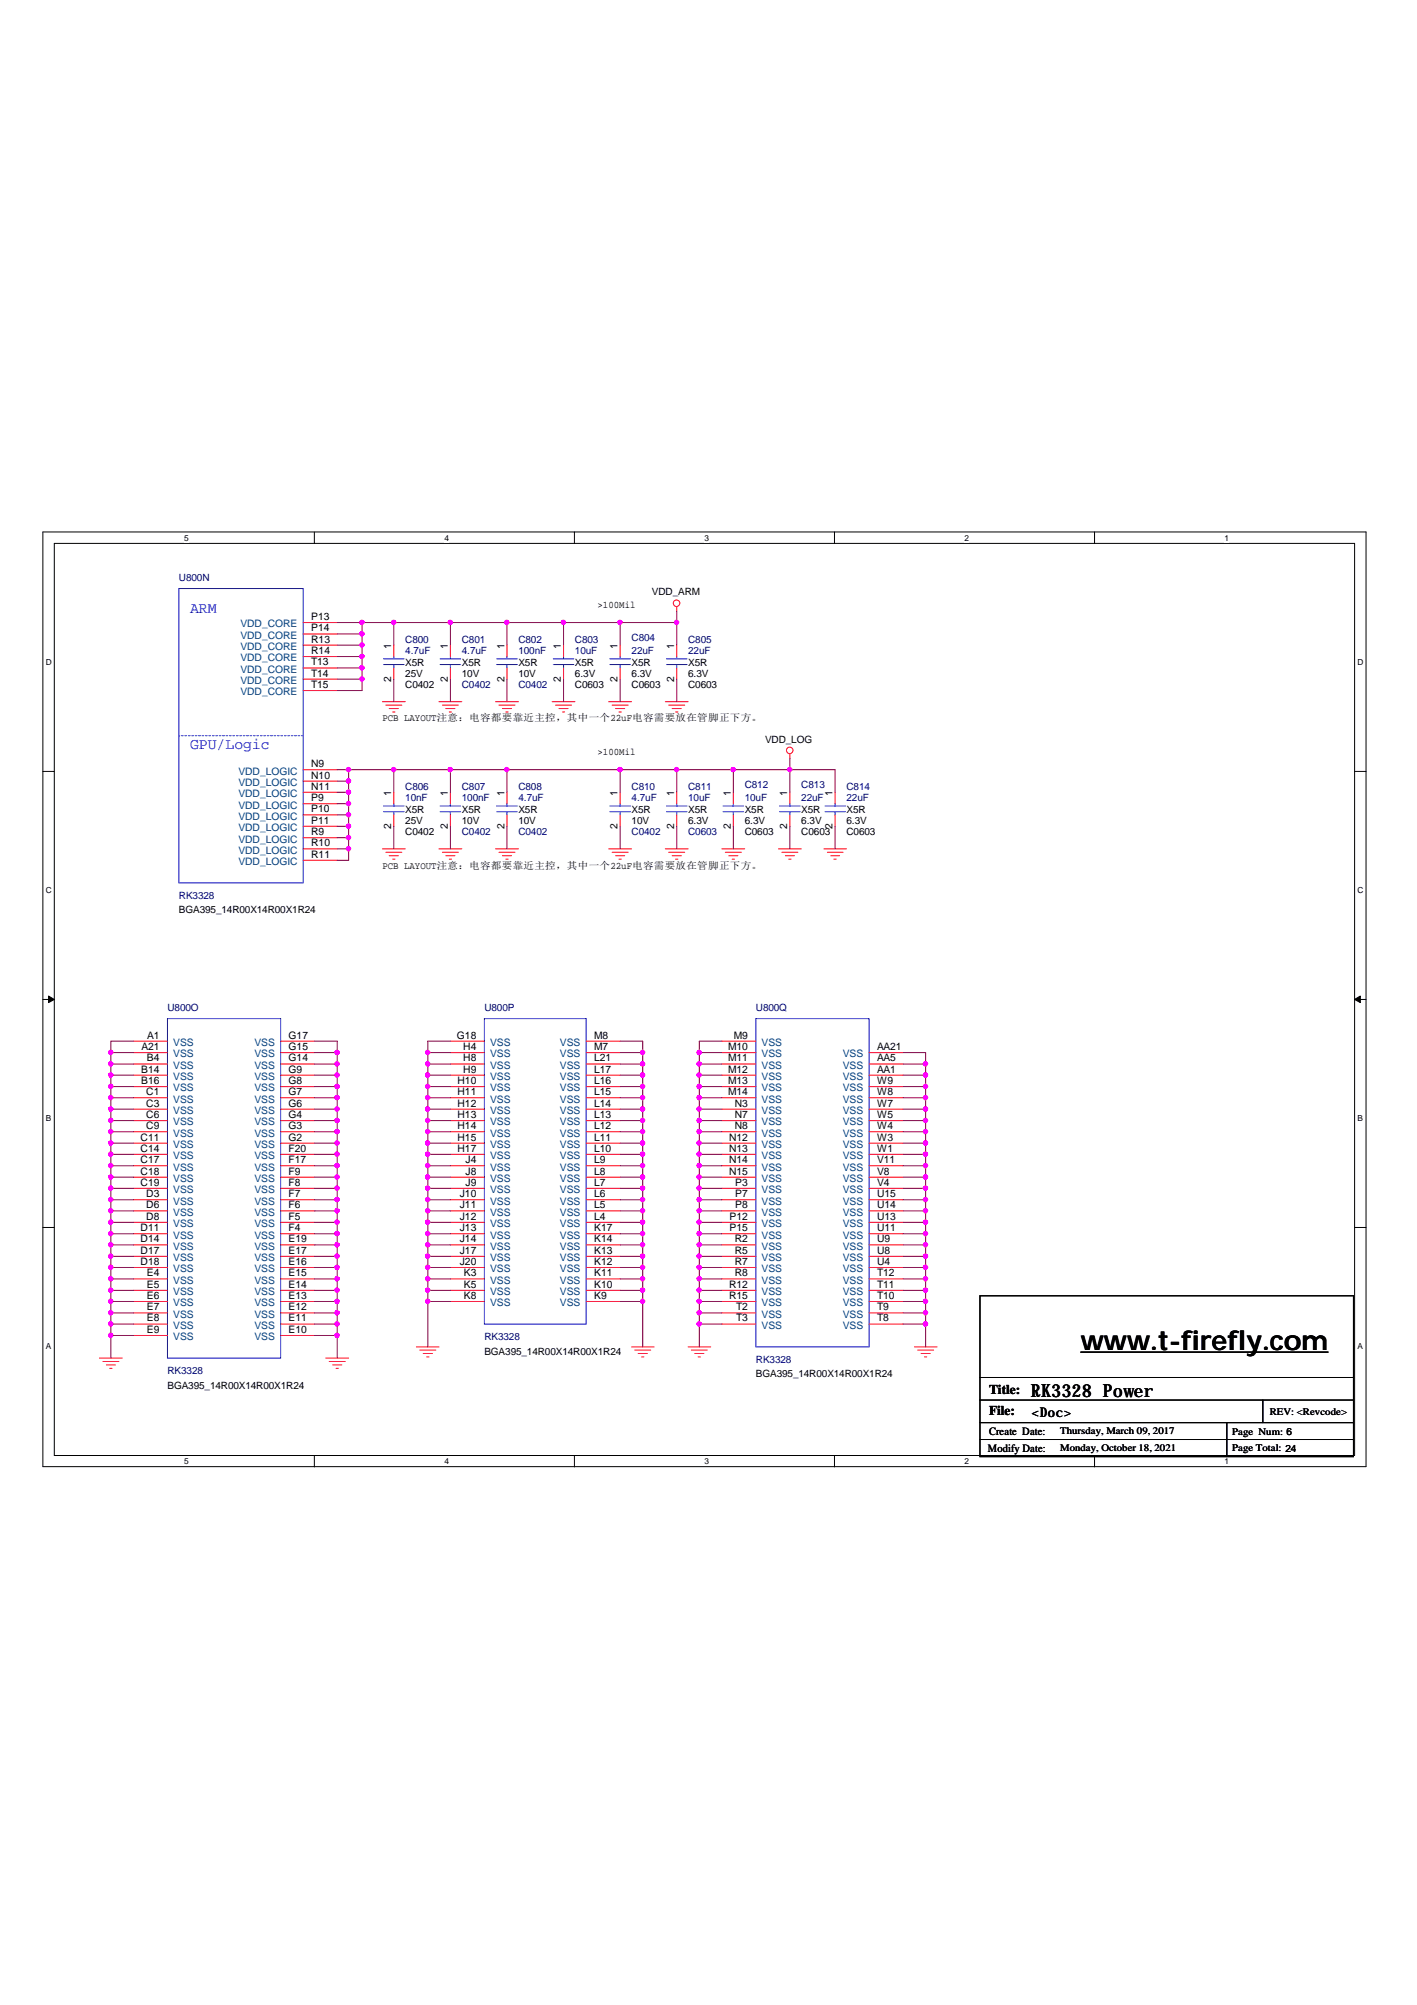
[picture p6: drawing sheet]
<svg xmlns="http://www.w3.org/2000/svg" width="210mm" height="297mm" viewBox="0 0 210 297" stroke-linecap="round" stroke-linejoin="round" font-family="sans-serif">
<path d="M6.3 78.8h196.1v138.5h-196.1zM8 80.5h192.7v135.1h-192.7z" fill="none" stroke="#000" stroke-width=".15"/>
<g fill="#fff">
<path d="M27.3 78.9h.6v1.4h-.6z"/>
<path d="M27.3 215.8h.6v1.4h-.6z"/>
</g>
<path d="M46.6 78.8v1.7M46.6 215.6v1.7" fill="none" stroke="#000" stroke-width=".15"/>
<g fill="#fff">
<path d="M65.8 78.9h.7v1.4h-.7z"/>
<path d="M65.8 215.8h.7v1.4h-.7z"/>
</g>
<path d="M85.1 78.8v1.7M85.1 215.6v1.7" fill="none" stroke="#000" stroke-width=".15"/>
<g fill="#fff">
<path d="M104.4 78.9h.6v1.4h-.6z"/>
<path d="M104.4 215.8h.6v1.4h-.6z"/>
</g>
<path d="M123.6 78.8v1.7M123.6 215.6v1.7" fill="none" stroke="#000" stroke-width=".15"/>
<g fill="#fff">
<path d="M142.9 78.9h.6v1.4h-.6z"/>
<path d="M142.9 215.8h.6v1.4h-.6z"/>
</g>
<path d="M162.1 78.8v1.7M162.1 215.6v1.7" fill="none" stroke="#000" stroke-width=".15"/>
<g fill="#fff">
<path d="M181.4 78.9h.6v1.4h-.6z"/>
<path d="M181.4 215.8h.6v1.4h-.6z"/>
<path d="M6.8 97.4h.8v1.3h-.8z"/>
<path d="M201.1 97.4h.8v1.3h-.8z"/>
<path d="M6.8 131.1h.8v1.4h-.8z"/>
<path d="M201.1 131.1h.8v1.4h-.8z"/>
</g>
<path d="M6.3 114.3h1.7M200.7 114.3h1.7" fill="none" stroke="#000" stroke-width=".15"/>
<g fill="#fff">
<path d="M6.8 164.9h.7v1.4h-.7z"/>
<path d="M201.1 164.9h.7v1.4h-.7z"/>
</g>
<path d="M6.3 148.1h1.7M200.7 148.1h1.7" fill="none" stroke="#000" stroke-width=".15"/>
<g fill="#000" stroke="#000" stroke-width=".15">
<path d="M7.2 147.6l.8 .5-.8 .4z" fill-rule="evenodd"/>
<path d="M200.7 148.1l.8-.5v.9z" fill-rule="evenodd"/>
</g>
<g fill="#fff">
<path d="M6.8 198.7h.7v1.4h-.7z"/>
<path d="M201.1 198.7h.7v1.4h-.7z"/>
</g>
<path d="M6.3 181.8h1.7M145.2 192h55.3v23.8h-55.3zM200.7 181.8h1.7M145.2 204.1h55.3M145.2 207.4h55.3M145.2 210.8h55.3M145.2 213.3h55.3M181.7 210.8v5M187.1 207.4v3.4" fill="none" stroke="#000" stroke-width=".15"/>
<g fill="none" stroke="#f00" stroke-width=".15">
<path d="M44.9 92.2h5.1M44.9 93.9h5.1M44.9 95.6h5.1M44.9 97.3h5.1M44.9 99h5.1M58.3 95.6v1.7M58.3 99v1.6M66.7 95.6v1.7M66.7 99v1.6M75.1 95.6v1.7M75.1 99v1.6M83.5 95.6v1.7"/>
<path d="M83.5 99v1.6M91.9 95.6v1.7M91.9 99v1.6M100.2 89.9v.7M100.2 95.6v1.7M100.2 99v1.6M44.9 114h5.1M44.9 115.7h5.1M44.9 117.4h5.1M44.9 119.1h5.1M44.9 100.6h5.1M44.9 102.3h5.1"/>
<path d="M56.6 104h3.4M57.1 104.5h2.4M57.7 105h1.3M58.2 105.5h.3M58.3 117.4v1.7M65 104h3.4M65.5 104.5h2.4M66 105h1.4M66.5 105.5h.4M66.7 117.4v1.7M73.4 104h3.4M73.9 104.5h2.4"/>
<path d="M74.4 105h1.4M74.9 105.5h.4M75.1 117.4v1.7M81.8 104h3.4M82.3 104.5h2.4M82.8 105h1.4M83.3 105.5h.4M90.2 104h3.4M90.7 104.5h2.3M91.2 105h1.3M91.7 105.5h.3M91.9 117.4v1.7"/>
<path d="M98.6 104h3.3M99.1 104.5h2.3M99.6 105h1.3M100.1 105.5h.3M100.2 117.4v1.7M108.6 117.4v1.7M117 111.7v.6M117 117.4v1.7M123.7 117.4v1.7M44.9 125.8h5.1M44.9 120.7h5.1M44.9 122.4h5.1"/>
<path d="M44.9 124.1h5.1M44.9 127.5h5.1M56.6 125.8h3.4M57.1 126.3h2.4M57.7 126.8h1.3M58.2 127.3h.3M58.3 120.7v1.7M65 125.8h3.4M65.5 126.3h2.4M66 126.8h1.4M66.5 127.3h.4M66.7 120.7v1.7"/>
<path d="M73.4 125.8h3.4M73.9 126.3h2.4M74.4 126.8h1.4M74.9 127.3h.4M75.1 120.7v1.7M90.2 125.8h3.4M90.7 126.3h2.3M91.2 126.8h1.3M91.7 127.3h.3M91.9 120.7v1.7M98.6 125.8h3.3M99.1 126.3h2.3"/>
<path d="M99.6 126.8h1.3M100.1 127.3h.3M100.2 120.7v1.7M106.9 125.8h3.4M107.4 126.3h2.4M107.9 126.8h1.4M108.5 127.3h.3M108.6 120.7v1.7M115.3 125.8h3.4M115.8 126.3h2.4M116.3 126.8h1.4M116.8 127.3h.4"/>
<path d="M117 120.7v1.7M122 125.8h3.4M122.6 126.3h2.3M123.1 126.8h1.3M123.5 127.3h.4M123.7 120.7v1.7M19.8 154.2h5M19.8 155.9h5M19.8 157.6h5M19.8 159.3h5M41.6 154.2h5M41.6 155.9h5"/>
<path d="M41.6 157.6h5M41.6 159.3h5M66.7 154.2h5.1M66.7 155.9h5.1M66.7 157.6h5.1M66.7 159.3h5.1M86.8 154.2h5.1M86.8 155.9h5.1M86.8 157.6h5.1M86.8 159.3h5.1M106.9 154.2h5.1M106.9 155.9h5.1"/>
<path d="M106.9 157.6h5.1M106.9 159.3h5.1M128.7 155.9h5.1M128.7 157.6h5.1M128.7 159.3h5.1M19.8 161h5M19.8 162.6h5M19.8 164.3h5M19.8 166h5M19.8 167.7h5M19.8 169.4h5M19.8 171h5"/>
<path d="M19.8 172.7h5M19.8 174.4h5M19.8 176.1h5M19.8 177.7h5M19.8 179.4h5M41.6 161h5M41.6 162.6h5M41.6 164.3h5M41.6 166h5M41.6 167.7h5M41.6 169.4h5M41.6 171h5"/>
<path d="M41.6 172.7h5M41.6 174.4h5M41.6 176.1h5M41.6 177.7h5M41.6 179.4h5M66.7 161h5.1M66.7 162.6h5.1M66.7 164.3h5.1M66.7 166h5.1M66.7 167.7h5.1M66.7 169.4h5.1M66.7 171h5.1"/>
<path d="M66.7 172.7h5.1M66.7 174.4h5.1M66.7 176.1h5.1M66.7 177.7h5.1M66.7 179.4h5.1M86.8 161h5.1M86.8 162.6h5.1M86.8 164.3h5.1M86.8 166h5.1M86.8 167.7h5.1M86.8 169.4h5.1M86.8 171h5.1"/>
<path d="M86.8 172.7h5.1M86.8 174.4h5.1M86.8 176.1h5.1M86.8 177.7h5.1M86.8 179.4h5.1M106.9 161h5.1M106.9 162.6h5.1M106.9 164.3h5.1M106.9 166h5.1M106.9 167.7h5.1M106.9 169.4h5.1M106.9 171h5.1"/>
<path d="M106.9 172.7h5.1M106.9 174.4h5.1M106.9 176.1h5.1M106.9 177.7h5.1M106.9 179.4h5.1M128.7 161h5.1M128.7 162.6h5.1M128.7 164.3h5.1M128.7 166h5.1M128.7 167.7h5.1M128.7 169.4h5.1M128.7 171h5.1"/>
<path d="M128.7 172.7h5.1M128.7 174.4h5.1M128.7 176.1h5.1M128.7 177.7h5.1M128.7 179.4h5.1M19.8 181.1h5M19.8 182.8h5M19.8 184.4h5M19.8 186.1h5M19.8 187.8h5M19.8 189.5h5M19.8 191.2h5"/>
<path d="M19.8 192.8h5M19.8 194.5h5M19.8 196.2h5M19.8 197.9h5M41.6 181.1h5M41.6 182.8h5M41.6 184.4h5M41.6 186.1h5M41.6 187.8h5M41.6 189.5h5M41.6 191.2h5M41.6 192.8h5"/>
<path d="M41.6 194.5h5M41.6 196.2h5M41.6 197.9h5M61.7 199.5h3.3M66.7 181.1h5.1M66.7 182.8h5.1M66.7 184.4h5.1M66.7 186.1h5.1M66.7 187.8h5.1M66.7 189.5h5.1M66.7 191.2h5.1M66.7 192.8h5.1"/>
<path d="M86.8 181.1h5.1M86.8 182.8h5.1M86.8 184.4h5.1M86.8 186.1h5.1M86.8 187.8h5.1M86.8 189.5h5.1M86.8 191.2h5.1M86.8 192.8h5.1M93.6 199.5h3.3M101.9 199.5h3.4M106.9 181.1h5.1M106.9 182.8h5.1"/>
<path d="M106.9 184.4h5.1M106.9 186.1h5.1M106.9 187.8h5.1M106.9 189.5h5.1M106.9 191.2h5.1M106.9 192.8h5.1M106.9 194.5h5.1M106.9 196.2h5.1M128.7 181.1h5.1M128.7 182.8h5.1M128.7 184.4h5.1M128.7 186.1h5.1"/>
<path d="M128.7 187.8h5.1M128.7 189.5h5.1M128.7 191.2h5.1M128.7 192.8h5.1M128.7 194.5h5.1M128.7 196.2h5.1M135.5 199.5h3.3M14.7 201.2h3.4M15.2 201.7h2.4M15.7 202.2h1.4M16.3 202.7h.3M48.3 201.2h3.3"/>
<path d="M48.8 201.7h2.3M49.3 202.2h1.3M49.8 202.7h.3M62.2 200h2.4M62.7 200.5h1.4M63.2 201h.3M94 200h2.4M94.5 200.5h1.4M95 201h.4M102.4 200h2.4M102.9 200.5h1.4M103.4 201h.4"/>
<path d="M135.9 200h2.4M136.4 200.5h1.4M136.9 201h.4"/>
<circle cx="100.2" cy="89.4" r=".49"/>
<circle cx="117" cy="111.2" r=".49"/>
</g>
<path d="M160.1 200.3h36.6" fill="none" stroke="#000" stroke-width=".18"/>
<g fill="none" stroke="#00f" stroke-width=".15">
<path d="M26.5 87.2h18.4v43.6h-18.4zM56.8 98.5h3.1M56.8 97.6h3.1M58.3 97.3v.3M58.3 98.5v.5M65.2 98.5h3M65.2 97.6h3M66.7 97.3v.3M66.7 98.5v.5M73.6 98.5h3M73.6 97.6h3M75.1 97.3v.3"/>
<path d="M75.1 98.5v.5M82 98.5h3M82 97.6h3M83.5 97.3v.3M83.5 98.5v.5M90.3 98.5h3.1M90.3 97.6h3.1M91.9 97.3v.3M91.9 98.5v.5M98.7 98.5h3.1M98.7 97.6h3.1M100.2 97.3v.3"/>
<path d="M100.2 98.5v.5M56.8 119.4h3.1M58.3 119.1v.3M65.2 119.4h3M66.7 119.1v.3M73.6 119.4h3M75.1 119.1v.3M90.3 119.4h3.1M91.9 119.1v.3M98.7 119.4h3.1M100.2 119.1v.3M107.1 119.4h3.1"/>
<path d="M108.6 119.1v.3M115.5 119.4h3M117 119.1v.3M122.2 119.4h3M123.7 119.1v.3M56.8 120.3h3.1M58.3 120.3v.4M65.2 120.3h3M66.7 120.3v.4M73.6 120.3h3M75.1 120.3v.4M90.3 120.3h3.1"/>
<path d="M91.9 120.3v.4M98.7 120.3h3.1M100.2 120.3v.4M107.1 120.3h3.1M108.6 120.3v.4M115.5 120.3h3M117 120.3v.4M122.2 120.3h3M123.7 120.3v.4M24.8 150.9h16.8v50.3h-16.8zM71.8 150.9h15v45.3h-15zM112 150.9h16.7v48.6h-16.7z"/>
</g>
<path d="M44.9 109h-18.4" fill="none" stroke="#00f" stroke-width=".15" stroke-dasharray=".3 .3"/>
<g fill="none" stroke="#800040" stroke-width=".15">
<path d="M50 92.2h50.2M50 99h3.6M50 93.9h3.6M50 95.6h3.6M50 97.3h3.6M53.6 92.2v10.1h-3.6M58.3 92.2v3.4M66.7 92.2v3.4M75.1 92.2v3.4M83.5 92.2v3.4M91.9 92.2v3.4M100.2 90.6v5"/>
<path d="M50 114h73.7v3.4M50 115.7h1.6M50 119.1h1.6M50 117.4h1.6M50 100.6h3.6M51.6 114v13.5h-1.6M58.3 100.6v3.4M58.3 114v3.4M66.7 100.6v3.4M66.7 114v3.4M75.1 100.6v3.4M75.1 114v3.4"/>
<path d="M83.5 100.6v3.4M91.9 100.6v3.4M91.9 114v3.4M100.2 100.6v3.4M100.2 114v3.4M108.6 114v3.4M117 112.3v5.1M50 122.4h1.6M50 120.7h1.6M50 124.1h1.6M50 125.8h1.6M58.3 122.4v3.4"/>
<path d="M66.7 122.4v3.4M75.1 122.4v3.4M91.9 122.4v3.4M100.2 122.4v3.4M108.6 122.4v3.4M117 122.4v3.4M123.7 122.4v3.4M16.4 159.3h3.4M16.4 157.6h3.4M16.4 155.9h3.4M19.8 154.2h-3.4v47M46.6 159.3h3.4"/>
<path d="M46.6 157.6h3.4M46.6 155.9h3.4M46.6 154.2h3.4v47M63.4 159.3h3.3M63.4 157.6h3.3M63.4 155.9h3.3M66.7 154.2h-3.3v45.3M91.9 159.3h3.3M91.9 157.6h3.3M91.9 155.9h3.3M91.9 154.2h3.3v45.3M103.6 159.3h3.3"/>
<path d="M103.6 157.6h3.3M103.6 155.9h3.3M106.9 154.2h-3.3v45.3M133.8 159.3h3.3M133.8 157.6h3.3M133.8 155.9h3.3v43.6M16.4 174.4h3.4M16.4 172.7h3.4M16.4 171h3.4M16.4 169.4h3.4M16.4 167.7h3.4M16.4 166h3.4"/>
<path d="M16.4 164.3h3.4M16.4 162.6h3.4M16.4 161h3.4M16.4 179.4h3.4M16.4 177.7h3.4M16.4 176.1h3.4M46.6 174.4h3.4M46.6 172.7h3.4M46.6 171h3.4M46.6 169.4h3.4M46.6 167.7h3.4M46.6 166h3.4"/>
<path d="M46.6 164.3h3.4M46.6 162.6h3.4M46.6 161h3.4M46.6 179.4h3.4M46.6 177.7h3.4M46.6 176.1h3.4M63.4 174.4h3.3M63.4 172.7h3.3M63.4 171h3.3M63.4 169.4h3.3M63.4 167.7h3.3M63.4 166h3.3"/>
<path d="M63.4 164.3h3.3M63.4 162.6h3.3M63.4 161h3.3M63.4 179.4h3.3M63.4 177.7h3.3M63.4 176.1h3.3M91.9 174.4h3.3M91.9 172.7h3.3M91.9 171h3.3M91.9 169.4h3.3M91.9 167.7h3.3M91.9 166h3.3"/>
<path d="M91.9 164.3h3.3M91.9 162.6h3.3M91.9 161h3.3M91.9 179.4h3.3M91.9 177.7h3.3M91.9 176.1h3.3M103.6 174.4h3.3M103.6 172.7h3.3M103.6 171h3.3M103.6 169.4h3.3M103.6 167.7h3.3M103.6 166h3.3"/>
<path d="M103.6 164.3h3.3M103.6 162.6h3.3M103.6 161h3.3M103.6 179.4h3.3M103.6 177.7h3.3M103.6 176.1h3.3M133.8 174.4h3.3M133.8 172.7h3.3M133.8 171h3.3M133.8 169.4h3.3M133.8 167.7h3.3M133.8 166h3.3"/>
<path d="M133.8 164.3h3.3M133.8 162.6h3.3M133.8 161h3.3M133.8 179.4h3.3M133.8 177.7h3.3M133.8 176.1h3.3M16.4 184.4h3.4M16.4 186.1h3.4M16.4 182.8h3.4M16.4 181.1h3.4M16.4 187.8h3.4M16.4 189.5h3.4"/>
<path d="M16.4 191.2h3.4M16.4 192.8h3.4M16.4 194.5h3.4M16.4 196.2h3.4M16.4 197.9h3.4M46.6 184.4h3.4M46.6 186.1h3.4M46.6 182.8h3.4M46.6 181.1h3.4M46.6 187.8h3.4M46.6 189.5h3.4M46.6 191.2h3.4"/>
<path d="M46.6 192.8h3.4M46.6 194.5h3.4M46.6 196.2h3.4M46.6 197.9h3.4M63.4 184.4h3.3M63.4 186.1h3.3M63.4 182.8h3.3M63.4 181.1h3.3M63.4 187.8h3.3M63.4 189.5h3.3M63.4 191.2h3.3M63.4 192.8h3.3"/>
<path d="M91.9 184.4h3.3M91.9 186.1h3.3M91.9 182.8h3.3M91.9 181.1h3.3M91.9 187.8h3.3M91.9 189.5h3.3M91.9 191.2h3.3M91.9 192.8h3.3M103.6 184.4h3.3M103.6 186.1h3.3M103.6 182.8h3.3M103.6 181.1h3.3"/>
<path d="M103.6 187.8h3.3M103.6 189.5h3.3M103.6 191.2h3.3M103.6 192.8h3.3M103.6 194.5h3.3M103.6 196.2h3.3M133.8 184.4h3.3M133.8 186.1h3.3M133.8 182.8h3.3M133.8 181.1h3.3M133.8 187.8h3.3M133.8 189.5h3.3"/>
<path d="M133.8 191.2h3.3M133.8 192.8h3.3M133.8 194.5h3.3M133.8 196.2h3.3"/>
</g>
<g fill="#f0f" stroke="#f0f" stroke-width=".15">
<circle cx="100.2" cy="92.2" r=".32"/>
<circle cx="16.4" cy="186.1" r=".32"/>
<circle cx="66.7" cy="92.2" r=".32"/>
<circle cx="83.5" cy="92.2" r=".32"/>
<circle cx="75.1" cy="92.2" r=".32"/>
<circle cx="66.7" cy="114" r=".32"/>
<circle cx="75.1" cy="114" r=".32"/>
<circle cx="108.6" cy="114" r=".32"/>
<circle cx="100.2" cy="114" r=".32"/>
<circle cx="51.6" cy="115.7" r=".32"/>
<circle cx="51.6" cy="117.3" r=".32"/>
<circle cx="51.6" cy="120.7" r=".32"/>
<circle cx="58.3" cy="114" r=".32"/>
<circle cx="51.6" cy="114" r=".32"/>
<circle cx="117" cy="114" r=".32"/>
<circle cx="51.6" cy="119" r=".32"/>
<circle cx="16.4" cy="172.7" r=".32"/>
<circle cx="16.4" cy="174.4" r=".32"/>
<circle cx="16.4" cy="171" r=".32"/>
<circle cx="16.4" cy="169.3" r=".32"/>
<circle cx="16.4" cy="167.6" r=".32"/>
<circle cx="16.4" cy="166" r=".32"/>
<circle cx="16.4" cy="162.6" r=".32"/>
<circle cx="16.4" cy="164.3" r=".32"/>
<circle cx="16.4" cy="159.3" r=".32"/>
<circle cx="16.4" cy="161" r=".32"/>
<circle cx="16.4" cy="157.6" r=".32"/>
<circle cx="16.4" cy="155.9" r=".32"/>
<circle cx="16.4" cy="184.4" r=".32"/>
<circle cx="16.4" cy="182.8" r=".32"/>
<circle cx="16.4" cy="181.1" r=".32"/>
<circle cx="16.4" cy="179.4" r=".32"/>
<circle cx="16.4" cy="177.7" r=".32"/>
<circle cx="16.4" cy="176" r=".32"/>
<circle cx="91.8" cy="114" r=".32"/>
<circle cx="51.6" cy="124.1" r=".32"/>
<circle cx="51.6" cy="122.4" r=".32"/>
<circle cx="51.6" cy="125.7" r=".32"/>
<circle cx="49.9" cy="167.6" r=".32"/>
<circle cx="49.9" cy="166" r=".32"/>
<circle cx="49.9" cy="186.1" r=".32"/>
<circle cx="49.9" cy="184.4" r=".32"/>
<circle cx="49.9" cy="182.8" r=".32"/>
<circle cx="49.9" cy="181.1" r=".32"/>
<circle cx="49.9" cy="179.4" r=".32"/>
<circle cx="49.9" cy="157.6" r=".32"/>
<circle cx="49.9" cy="155.9" r=".32"/>
<circle cx="49.9" cy="161" r=".32"/>
<circle cx="49.9" cy="159.3" r=".32"/>
<circle cx="49.9" cy="162.6" r=".32"/>
<circle cx="49.9" cy="164.3" r=".32"/>
<circle cx="49.9" cy="171" r=".32"/>
<circle cx="49.9" cy="169.3" r=".32"/>
<circle cx="49.9" cy="172.7" r=".32"/>
<circle cx="49.9" cy="174.4" r=".32"/>
<circle cx="49.9" cy="177.7" r=".32"/>
<circle cx="49.9" cy="176" r=".32"/>
<circle cx="49.9" cy="187.7" r=".32"/>
<circle cx="49.9" cy="189.4" r=".32"/>
<circle cx="49.9" cy="191.1" r=".32"/>
<circle cx="49.9" cy="192.8" r=".32"/>
<circle cx="49.9" cy="194.5" r=".32"/>
<circle cx="49.9" cy="196.1" r=".32"/>
<circle cx="16.4" cy="187.7" r=".32"/>
<circle cx="16.4" cy="189.4" r=".32"/>
<circle cx="16.4" cy="191.1" r=".32"/>
<circle cx="16.4" cy="192.8" r=".32"/>
<circle cx="16.4" cy="194.5" r=".32"/>
<circle cx="16.4" cy="196.1" r=".32"/>
<circle cx="95.2" cy="177.7" r=".32"/>
<circle cx="95.2" cy="184.4" r=".32"/>
<circle cx="95.2" cy="182.8" r=".32"/>
<circle cx="95.2" cy="186.1" r=".32"/>
<circle cx="95.2" cy="167.6" r=".32"/>
<circle cx="95.2" cy="166" r=".32"/>
<circle cx="95.2" cy="181.1" r=".32"/>
<circle cx="95.2" cy="179.4" r=".32"/>
<circle cx="95.2" cy="161" r=".32"/>
<circle cx="95.2" cy="159.3" r=".32"/>
<circle cx="95.2" cy="157.6" r=".32"/>
<circle cx="95.2" cy="155.9" r=".32"/>
<circle cx="95.2" cy="164.3" r=".32"/>
<circle cx="95.2" cy="162.6" r=".32"/>
<circle cx="95.2" cy="176" r=".32"/>
<circle cx="95.2" cy="174.4" r=".32"/>
<circle cx="95.2" cy="172.7" r=".32"/>
<circle cx="95.2" cy="171" r=".32"/>
<circle cx="95.2" cy="169.3" r=".32"/>
<circle cx="95.2" cy="187.7" r=".32"/>
<circle cx="95.2" cy="191.1" r=".32"/>
<circle cx="95.2" cy="189.4" r=".32"/>
<circle cx="95.2" cy="192.8" r=".32"/>
<circle cx="63.3" cy="187.7" r=".32"/>
<circle cx="63.3" cy="189.4" r=".32"/>
<circle cx="63.3" cy="191.1" r=".32"/>
<circle cx="63.3" cy="192.8" r=".32"/>
<circle cx="63.3" cy="186.1" r=".32"/>
<circle cx="63.3" cy="172.7" r=".32"/>
<circle cx="63.3" cy="174.4" r=".32"/>
<circle cx="63.3" cy="171" r=".32"/>
<circle cx="63.3" cy="169.3" r=".32"/>
<circle cx="63.3" cy="167.6" r=".32"/>
<circle cx="63.3" cy="166" r=".32"/>
<circle cx="63.3" cy="164.3" r=".32"/>
<circle cx="63.3" cy="162.6" r=".32"/>
<circle cx="63.3" cy="161" r=".32"/>
<circle cx="63.3" cy="159.3" r=".32"/>
<circle cx="63.3" cy="157.6" r=".32"/>
<circle cx="63.3" cy="155.9" r=".32"/>
<circle cx="63.3" cy="184.4" r=".32"/>
<circle cx="63.3" cy="182.8" r=".32"/>
<circle cx="63.3" cy="181.1" r=".32"/>
<circle cx="63.3" cy="179.4" r=".32"/>
<circle cx="63.3" cy="177.7" r=".32"/>
<circle cx="63.3" cy="176" r=".32"/>
<circle cx="137.1" cy="177.7" r=".32"/>
<circle cx="137.1" cy="184.4" r=".32"/>
<circle cx="137.1" cy="182.8" r=".32"/>
<circle cx="137.1" cy="187.7" r=".32"/>
<circle cx="137.1" cy="186.1" r=".32"/>
<circle cx="137.1" cy="167.6" r=".32"/>
<circle cx="137.1" cy="166" r=".32"/>
<circle cx="137.1" cy="181.1" r=".32"/>
<circle cx="137.1" cy="179.4" r=".32"/>
<circle cx="137.1" cy="161" r=".32"/>
<circle cx="137.1" cy="159.3" r=".32"/>
<circle cx="137.1" cy="157.6" r=".32"/>
<circle cx="137.1" cy="169.3" r=".32"/>
<circle cx="137.1" cy="164.3" r=".32"/>
<circle cx="137.1" cy="162.6" r=".32"/>
<circle cx="137.1" cy="174.4" r=".32"/>
<circle cx="137.1" cy="172.7" r=".32"/>
<circle cx="137.1" cy="171" r=".32"/>
<circle cx="137.1" cy="176" r=".32"/>
<circle cx="137.1" cy="189.4" r=".32"/>
<circle cx="137.1" cy="192.8" r=".32"/>
<circle cx="137.1" cy="191.1" r=".32"/>
<circle cx="137.1" cy="194.5" r=".32"/>
<circle cx="103.6" cy="187.7" r=".32"/>
<circle cx="103.6" cy="189.4" r=".32"/>
<circle cx="103.6" cy="191.1" r=".32"/>
<circle cx="103.6" cy="192.8" r=".32"/>
<circle cx="103.6" cy="194.5" r=".32"/>
<circle cx="103.6" cy="184.4" r=".32"/>
<circle cx="103.6" cy="186.1" r=".32"/>
<circle cx="103.6" cy="155.9" r=".32"/>
<circle cx="103.6" cy="174.4" r=".32"/>
<circle cx="103.6" cy="172.7" r=".32"/>
<circle cx="103.6" cy="171" r=".32"/>
<circle cx="103.6" cy="169.3" r=".32"/>
<circle cx="103.6" cy="167.6" r=".32"/>
<circle cx="103.6" cy="166" r=".32"/>
<circle cx="103.6" cy="164.3" r=".32"/>
<circle cx="103.6" cy="162.6" r=".32"/>
<circle cx="103.6" cy="161" r=".32"/>
<circle cx="103.6" cy="159.3" r=".32"/>
<circle cx="103.6" cy="157.6" r=".32"/>
<circle cx="103.6" cy="182.8" r=".32"/>
<circle cx="103.6" cy="181.1" r=".32"/>
<circle cx="103.6" cy="179.4" r=".32"/>
<circle cx="103.6" cy="177.7" r=".32"/>
<circle cx="103.6" cy="176" r=".32"/>
<circle cx="137.1" cy="196.1" r=".32"/>
<circle cx="16.4" cy="197.8" r=".32"/>
<circle cx="49.9" cy="197.8" r=".32"/>
<circle cx="103.6" cy="196.1" r=".32"/>
<circle cx="91.8" cy="92.2" r=".32"/>
<circle cx="53.6" cy="92.2" r=".32"/>
<circle cx="58.3" cy="92.2" r=".32"/>
<circle cx="53.6" cy="100.6" r=".32"/>
<circle cx="53.6" cy="93.9" r=".32"/>
<circle cx="53.6" cy="95.5" r=".32"/>
<circle cx="53.6" cy="97.2" r=".32"/>
<circle cx="53.6" cy="98.9" r=".32"/>
</g>
<text font-size="4" x="160.1" y="200">www.t-firefly.com</text>
<text font-size="2.7" x="152.7" y="207">RK3328 Power</text>
<g font-size="2.3" fill="#00f">
<text x="28.2" y="90.8">ARM</text>
<text x="28.2" y="110.9">GPU/Logic</text>
</g>
<g font-size="2">
<text x="146.5" y="206.5">Title:</text>
<text x="146.5" y="209.6">File:</text>
<text x="152.9" y="210">&lt;Doc&gt;</text>
</g>
<g font-size="1.7">
<text x="146.3" y="215">Modify Date:</text>
<text x="146.5" y="212.5">Create Date:</text>
</g>
<g font-size="1.5" fill="#000080">
<text x="26.5" y="86">U800N</text>
<text x="60" y="95.3">C800</text>
<text x="68.4" y="95.3">C801</text>
<text x="76.8" y="95.3">C802</text>
<text x="85.2" y="95.3">C803</text>
<text x="93.6" y="94.9">C804</text>
<text x="101.9" y="95.3">C805</text>
<text x="60" y="96.9">4.7uF</text>
<text x="68.4" y="96.9">4.7uF</text>
<text x="68.4" y="102">C0402</text>
<text x="76.8" y="96.9">100nF</text>
<text x="76.8" y="102">C0402</text>
<text x="85.2" y="96.9">10uF</text>
<text x="93.6" y="96.9">22uF</text>
<text x="101.9" y="96.9">22uF</text>
<text x="60" y="117.1">C806</text>
<text x="60" y="118.7">10nF</text>
<text x="68.4" y="117.1">C807</text>
<text x="68.4" y="118.7">100nF</text>
<text x="76.8" y="117.1">C808</text>
<text x="76.8" y="118.7">4.7uF</text>
<text x="93.6" y="117.1">C810</text>
<text x="93.6" y="118.7">4.7uF</text>
<text x="101.9" y="117.1">C811</text>
<text x="101.9" y="118.7">10uF</text>
<text x="110.3" y="116.7">C812</text>
<text x="110.3" y="118.7">10uF</text>
<text x="118.7" y="116.7">C813</text>
<text x="118.7" y="118.7">22uF</text>
<text x="125.4" y="117.1">C814</text>
<text x="125.4" y="118.7">22uF</text>
<text x="68.4" y="123.8">C0402</text>
<text x="76.8" y="123.8">C0402</text>
<text x="93.6" y="123.8">C0402</text>
<text x="101.9" y="123.8">C0603</text>
<text x="26.5" y="133.2">RK3328</text>
<text x="24.8" y="149.8">U800O</text>
<text x="71.8" y="149.8">U800P</text>
<text x="112" y="149.8">U800Q</text>
<text x="24.8" y="203.6">RK3328</text>
<text x="71.8" y="198.5">RK3328</text>
<text x="112" y="201.9">RK3328</text>
</g>
<g font-size="1.5">
<text x="96.6" y="88.2">VDD_ARM</text>
<text x="46.1" y="91.8">P13</text>
<text x="46.1" y="93.5">P14</text>
<text x="46.1" y="95.2">R13</text>
<text x="88.5" y="90.1">&gt;100Mil</text>
<text x="46.1" y="96.9">R14</text>
<text x="46.1" y="98.6">T13</text>
<text x="46.1" y="100.2">T14</text>
<text x="46.1" y="101.9">T15</text>
<text x="58" y="101" transform="rotate(-90 58 101)">2</text>
<text x="58" y="96.1" transform="rotate(-90 58 96.1)">1</text>
<text x="60" y="102">C0402</text>
<text x="60" y="98.6">X5R</text>
<text x="60" y="100.3">25V</text>
<text x="66.3" y="101" transform="rotate(-90 66.3 101)">2</text>
<text x="66.3" y="96.1" transform="rotate(-90 66.3 96.1)">1</text>
<text x="68.4" y="98.6">X5R</text>
<text x="68.4" y="100.3">10V</text>
<text x="74.7" y="101" transform="rotate(-90 74.7 101)">2</text>
<text x="74.7" y="96.1" transform="rotate(-90 74.7 96.1)">1</text>
<text x="76.8" y="98.6">X5R</text>
<text x="76.8" y="100.3">10V</text>
<text x="83.1" y="101" transform="rotate(-90 83.1 101)">2</text>
<text x="83.1" y="96.1" transform="rotate(-90 83.1 96.1)">1</text>
<text x="85.2" y="102">C0603</text>
<text x="85.2" y="98.6">X5R</text>
<text x="85.2" y="100.3">6.3V</text>
<text x="91.5" y="101" transform="rotate(-90 91.5 101)">2</text>
<text x="91.5" y="96.1" transform="rotate(-90 91.5 96.1)">1</text>
<text x="93.6" y="102">C0603</text>
<text x="93.6" y="98.6">X5R</text>
<text x="93.6" y="100.3">6.3V</text>
<text x="99.9" y="101" transform="rotate(-90 99.9 101)">2</text>
<text x="99.9" y="96.1" transform="rotate(-90 99.9 96.1)">1</text>
<text x="101.9" y="102">C0603</text>
<text x="101.9" y="98.6">X5R</text>
<text x="101.9" y="100.3">6.3V</text>
<text x="56.6" y="106.9">PCB LAYOUT注意：电容都要靠近主控，其中一个22uF电容需要放在管脚正下方。</text>
<text x="46.1" y="113.7">N9</text>
<text x="88.5" y="111.9">&gt;100Mil</text>
<text x="113.3" y="110">VDD_LOG</text>
<text x="46.1" y="115.3">N10</text>
<text x="46.1" y="117">N11</text>
<text x="46.1" y="118.7">P9</text>
<text x="58" y="117.9" transform="rotate(-90 58 117.9)">1</text>
<text x="66.3" y="117.9" transform="rotate(-90 66.3 117.9)">1</text>
<text x="74.7" y="117.9" transform="rotate(-90 74.7 117.9)">1</text>
<text x="91.5" y="117.9" transform="rotate(-90 91.5 117.9)">1</text>
<text x="99.9" y="117.9" transform="rotate(-90 99.9 117.9)">1</text>
<text x="108.2" y="117.9" transform="rotate(-90 108.2 117.9)">1</text>
<text x="116.6" y="117.9" transform="rotate(-90 116.6 117.9)">1</text>
<text x="123.3" y="117.9" transform="rotate(-90 123.3 117.9)">1</text>
<text x="46.1" y="120.3">P10</text>
<text x="46.1" y="122">P11</text>
<text x="46.1" y="123.7">R9</text>
<text x="46.1" y="125.4">R10</text>
<text x="58" y="122.8" transform="rotate(-90 58 122.8)">2</text>
<text x="60" y="123.8">C0402</text>
<text x="60" y="120.4">X5R</text>
<text x="60" y="122.1">25V</text>
<text x="66.3" y="122.8" transform="rotate(-90 66.3 122.8)">2</text>
<text x="68.4" y="120.4">X5R</text>
<text x="68.4" y="122.1">10V</text>
<text x="74.7" y="122.8" transform="rotate(-90 74.7 122.8)">2</text>
<text x="76.8" y="120.4">X5R</text>
<text x="76.8" y="122.1">10V</text>
<text x="91.5" y="122.8" transform="rotate(-90 91.5 122.8)">2</text>
<text x="93.6" y="120.4">X5R</text>
<text x="93.6" y="122.1">10V</text>
<text x="99.9" y="122.8" transform="rotate(-90 99.9 122.8)">2</text>
<text x="101.9" y="120.4">X5R</text>
<text x="101.9" y="122.1">6.3V</text>
<text x="108.2" y="122.8" transform="rotate(-90 108.2 122.8)">2</text>
<text x="110.3" y="123.8">C0603</text>
<text x="110.3" y="120.4">X5R</text>
<text x="110.3" y="122.1">6.3V</text>
<text x="116.6" y="122.8" transform="rotate(-90 116.6 122.8)">2</text>
<text x="118.7" y="123.8">C0603</text>
<text x="118.7" y="120.4">X5R</text>
<text x="118.7" y="122.1">6.3V</text>
<text x="123.3" y="122.8" transform="rotate(-90 123.3 122.8)">2</text>
<text x="125.4" y="123.8">C0603</text>
<text x="125.4" y="120.4">X5R</text>
<text x="125.4" y="122.1">6.3V</text>
<text x="46.1" y="127.1">R11</text>
<text x="56.6" y="128.7">PCB LAYOUT注意：电容都要靠近主控，其中一个22uF电容需要放在管脚正下方。</text>
<text x="26.5" y="135.3">BGA395_14R00X14R00X1R24</text>
<text x="21" y="155.6">A21</text>
<text x="21.8" y="153.9">A1</text>
<text x="42.8" y="155.6">G15</text>
<text x="42.8" y="153.9">G17</text>
<text x="67.7" y="153.9">G18</text>
<text x="68.6" y="155.6">H4</text>
<text x="88" y="155.6">M7</text>
<text x="88" y="153.9">M8</text>
<text x="107.9" y="155.6">M10</text>
<text x="108.7" y="153.9">M9</text>
<text x="129.9" y="155.6">AA21</text>
<text x="20.9" y="158.9">B14</text>
<text x="20.9" y="160.6">B16</text>
<text x="21.8" y="157.3">B4</text>
<text x="42.8" y="160.6">G8</text>
<text x="42.8" y="158.9">G9</text>
<text x="42.8" y="157.3">G14</text>
<text x="67.8" y="160.6">H10</text>
<text x="68.6" y="157.3">H8</text>
<text x="68.6" y="158.9">H9</text>
<text x="88" y="160.6">L16</text>
<text x="88" y="158.9">L17</text>
<text x="88" y="157.3">L21</text>
<text x="107.9" y="157.3">M11</text>
<text x="107.9" y="158.9">M12</text>
<text x="107.9" y="160.6">M13</text>
<text x="129.9" y="160.6">W9</text>
<text x="129.9" y="158.9">AA1</text>
<text x="129.9" y="157.3">AA5</text>
<text x="21.7" y="162.2">C1</text>
<text x="21.7" y="163.9">C3</text>
<text x="21.7" y="165.6">C6</text>
<text x="21.7" y="167.3">C9</text>
<text x="42.8" y="167.3">G3</text>
<text x="42.8" y="165.6">G4</text>
<text x="42.8" y="163.9">G6</text>
<text x="42.8" y="162.2">G7</text>
<text x="67.8" y="162.2">H11</text>
<text x="67.8" y="163.9">H12</text>
<text x="67.8" y="165.6">H13</text>
<text x="67.8" y="167.3">H14</text>
<text x="88" y="167.3">L12</text>
<text x="88" y="165.6">L13</text>
<text x="88" y="163.9">L14</text>
<text x="88" y="162.2">L15</text>
<text x="107.9" y="162.2">M14</text>
<text x="108.8" y="163.9">N3</text>
<text x="108.8" y="165.6">N7</text>
<text x="108.8" y="167.3">N8</text>
<text x="129.9" y="167.3">W4</text>
<text x="129.9" y="165.6">W5</text>
<text x="129.9" y="163.9">W7</text>
<text x="129.9" y="162.2">W8</text>
<text x="20.8" y="169">C11</text>
<text x="20.8" y="170.6">C14</text>
<text x="20.8" y="172.3">C17</text>
<text x="42.8" y="172.3">F17</text>
<text x="42.8" y="170.6">F20</text>
<text x="42.8" y="169">G2</text>
<text x="67.8" y="169">H15</text>
<text x="67.8" y="170.6">H17</text>
<text x="69" y="172.3">J4</text>
<text x="88" y="172.3">L9</text>
<text x="88" y="170.6">L10</text>
<text x="88" y="169">L11</text>
<text x="108" y="169">N12</text>
<text x="108" y="170.6">N13</text>
<text x="108" y="172.3">N14</text>
<text x="129.9" y="172.3">V11</text>
<text x="129.9" y="170.6">W1</text>
<text x="129.9" y="169">W3</text>
<text x="20.8" y="174">C18</text>
<text x="20.8" y="175.7">C19</text>
<text x="21.7" y="177.4">D3</text>
<text x="21.7" y="179">D6</text>
<text x="42.8" y="179">F6</text>
<text x="42.8" y="177.4">F7</text>
<text x="42.8" y="175.7">F8</text>
<text x="42.8" y="174">F9</text>
<text x="68.1" y="177.4">J10</text>
<text x="68.1" y="179">J11</text>
<text x="69" y="174">J8</text>
<text x="69" y="175.7">J9</text>
<text x="88" y="179">L5</text>
<text x="88" y="177.4">L6</text>
<text x="88" y="175.7">L7</text>
<text x="88" y="174">L8</text>
<text x="108" y="174">N15</text>
<text x="108.9" y="175.7">P3</text>
<text x="108.9" y="177.4">P7</text>
<text x="108.9" y="179">P8</text>
<text x="129.9" y="179">U14</text>
<text x="129.9" y="177.4">U15</text>
<text x="129.9" y="175.7">V4</text>
<text x="129.9" y="174">V8</text>
<text x="20.8" y="182.4">D11</text>
<text x="20.8" y="184.1">D14</text>
<text x="20.8" y="185.7">D17</text>
<text x="21.7" y="180.7">D8</text>
<text x="42.8" y="185.7">E17</text>
<text x="42.8" y="184.1">E19</text>
<text x="42.8" y="182.4">F4</text>
<text x="42.8" y="180.7">F5</text>
<text x="68.1" y="180.7">J12</text>
<text x="68.1" y="182.4">J13</text>
<text x="68.1" y="184.1">J14</text>
<text x="68.1" y="185.7">J17</text>
<text x="88" y="185.7">K13</text>
<text x="88" y="184.1">K14</text>
<text x="88" y="182.4">K17</text>
<text x="88" y="180.7">L4</text>
<text x="108.1" y="180.7">P12</text>
<text x="108.1" y="182.4">P15</text>
<text x="108.8" y="184.1">R2</text>
<text x="108.8" y="185.7">R5</text>
<text x="129.9" y="185.7">U8</text>
<text x="129.9" y="184.1">U9</text>
<text x="129.9" y="182.4">U11</text>
<text x="129.9" y="180.7">U13</text>
<text x="20.8" y="187.4">D18</text>
<text x="21.8" y="189.1">E4</text>
<text x="21.8" y="190.8">E5</text>
<text x="42.8" y="190.8">E14</text>
<text x="42.8" y="189.1">E15</text>
<text x="42.8" y="187.4">E16</text>
<text x="68.1" y="187.4">J20</text>
<text x="68.7" y="189.1">K3</text>
<text x="68.7" y="190.8">K5</text>
<text x="88" y="190.8">K10</text>
<text x="88" y="189.1">K11</text>
<text x="88" y="187.4">K12</text>
<text x="108" y="190.8">R12</text>
<text x="108.8" y="187.4">R7</text>
<text x="108.8" y="189.1">R8</text>
<text x="129.9" y="190.8">T11</text>
<text x="129.9" y="189.1">T12</text>
<text x="129.9" y="187.4">U4</text>
<text x="21.8" y="192.4">E6</text>
<text x="21.8" y="194.1">E7</text>
<text x="21.8" y="195.8">E8</text>
<text x="21.8" y="197.5">E9</text>
<text x="42.8" y="197.5">E10</text>
<text x="42.8" y="195.8">E11</text>
<text x="42.8" y="194.1">E12</text>
<text x="42.8" y="192.4">E13</text>
<text x="68.7" y="192.4">K8</text>
<text x="88" y="192.4">K9</text>
<text x="108" y="192.4">R15</text>
<text x="109.1" y="194.1">T2</text>
<text x="109.1" y="195.8">T3</text>
<text x="129.9" y="195.8">T8</text>
<text x="129.9" y="194.1">T9</text>
<text x="129.9" y="192.4">T10</text>
<text x="71.8" y="200.7">BGA395_14R00X14R00X1R24</text>
<text x="24.8" y="205.7">BGA395_14R00X14R00X1R24</text>
<text x="112" y="204.1">BGA395_14R00X14R00X1R24</text>
<text x="188.1" y="209.6">REV: &lt;Revcode&gt;</text>
<text x="157.1" y="212.5">Thursday, March 09, 2017</text>
<text x="157.1" y="215">Monday, October 18, 2021</text>
<text x="182.5" y="212.6">Page Num: 6</text>
<text x="182.5" y="215">Page Total: 24</text>
</g>
<g font-size="1.5" fill="#004080">
<text x="35.6" y="92.9">VDD_CORE</text>
<text x="35.6" y="94.6">VDD_CORE</text>
<text x="35.6" y="96.3">VDD_CORE</text>
<text x="35.6" y="98">VDD_CORE</text>
<text x="35.6" y="99.7">VDD_CORE</text>
<text x="35.6" y="101.3">VDD_CORE</text>
<text x="35.6" y="103">VDD_CORE</text>
<text x="35.3" y="114.8">VDD_LOGIC</text>
<text x="35.3" y="116.4">VDD_LOGIC</text>
<text x="35.3" y="118.1">VDD_LOGIC</text>
<text x="35.3" y="119.8">VDD_LOGIC</text>
<text x="35.3" y="121.4">VDD_LOGIC</text>
<text x="35.3" y="123.1">VDD_LOGIC</text>
<text x="35.3" y="124.8">VDD_LOGIC</text>
<text x="35.3" y="126.5">VDD_LOGIC</text>
<text x="35.3" y="128.2">VDD_LOGIC</text>
<text x="25.7" y="155">VSS</text>
<text x="37.7" y="155">VSS</text>
<text x="72.6" y="155">VSS</text>
<text x="82.9" y="155">VSS</text>
<text x="112.8" y="155">VSS</text>
<text x="25.7" y="156.7">VSS</text>
<text x="25.7" y="158.4">VSS</text>
<text x="25.7" y="160">VSS</text>
<text x="25.7" y="161.7">VSS</text>
<text x="37.7" y="161.7">VSS</text>
<text x="37.7" y="160">VSS</text>
<text x="37.7" y="158.4">VSS</text>
<text x="37.7" y="156.7">VSS</text>
<text x="72.6" y="156.7">VSS</text>
<text x="72.6" y="158.4">VSS</text>
<text x="72.6" y="160">VSS</text>
<text x="72.6" y="161.7">VSS</text>
<text x="82.9" y="161.7">VSS</text>
<text x="82.9" y="160">VSS</text>
<text x="82.9" y="158.4">VSS</text>
<text x="82.9" y="156.7">VSS</text>
<text x="112.8" y="156.7">VSS</text>
<text x="112.8" y="158.4">VSS</text>
<text x="112.8" y="160">VSS</text>
<text x="112.8" y="161.7">VSS</text>
<text x="124.8" y="161.7">VSS</text>
<text x="124.8" y="160">VSS</text>
<text x="124.8" y="158.4">VSS</text>
<text x="124.8" y="156.7">VSS</text>
<text x="25.7" y="163.4">VSS</text>
<text x="25.7" y="165">VSS</text>
<text x="25.7" y="166.7">VSS</text>
<text x="37.7" y="166.7">VSS</text>
<text x="37.7" y="165">VSS</text>
<text x="37.7" y="163.4">VSS</text>
<text x="72.6" y="163.4">VSS</text>
<text x="72.6" y="165">VSS</text>
<text x="72.6" y="166.7">VSS</text>
<text x="82.9" y="166.7">VSS</text>
<text x="82.9" y="165">VSS</text>
<text x="82.9" y="163.4">VSS</text>
<text x="112.8" y="163.4">VSS</text>
<text x="112.8" y="165">VSS</text>
<text x="112.8" y="166.7">VSS</text>
<text x="124.8" y="166.7">VSS</text>
<text x="124.8" y="165">VSS</text>
<text x="124.8" y="163.4">VSS</text>
<text x="25.7" y="168.4">VSS</text>
<text x="25.7" y="170.1">VSS</text>
<text x="25.7" y="171.7">VSS</text>
<text x="25.7" y="173.4">VSS</text>
<text x="37.7" y="173.4">VSS</text>
<text x="37.7" y="171.7">VSS</text>
<text x="37.7" y="170.1">VSS</text>
<text x="37.7" y="168.4">VSS</text>
<text x="72.6" y="168.4">VSS</text>
<text x="72.6" y="170.1">VSS</text>
<text x="72.6" y="171.7">VSS</text>
<text x="72.6" y="173.4">VSS</text>
<text x="82.9" y="173.4">VSS</text>
<text x="82.9" y="171.7">VSS</text>
<text x="82.9" y="170.1">VSS</text>
<text x="82.9" y="168.4">VSS</text>
<text x="112.8" y="168.4">VSS</text>
<text x="112.8" y="170.1">VSS</text>
<text x="112.8" y="171.7">VSS</text>
<text x="112.8" y="173.4">VSS</text>
<text x="124.8" y="173.4">VSS</text>
<text x="124.8" y="171.7">VSS</text>
<text x="124.8" y="170.1">VSS</text>
<text x="124.8" y="168.4">VSS</text>
<text x="25.7" y="175.1">VSS</text>
<text x="25.7" y="176.8">VSS</text>
<text x="25.7" y="178.5">VSS</text>
<text x="37.7" y="178.5">VSS</text>
<text x="37.7" y="176.8">VSS</text>
<text x="37.7" y="175.1">VSS</text>
<text x="72.6" y="175.1">VSS</text>
<text x="72.6" y="176.8">VSS</text>
<text x="72.6" y="178.5">VSS</text>
<text x="82.9" y="178.5">VSS</text>
<text x="82.9" y="176.8">VSS</text>
<text x="82.9" y="175.1">VSS</text>
<text x="112.8" y="175.1">VSS</text>
<text x="112.8" y="176.8">VSS</text>
<text x="112.8" y="178.5">VSS</text>
<text x="124.8" y="178.5">VSS</text>
<text x="124.8" y="176.8">VSS</text>
<text x="124.8" y="175.1">VSS</text>
<text x="25.7" y="180.1">VSS</text>
<text x="25.7" y="181.8">VSS</text>
<text x="25.7" y="183.5">VSS</text>
<text x="25.7" y="185.2">VSS</text>
<text x="37.7" y="185.2">VSS</text>
<text x="37.7" y="183.5">VSS</text>
<text x="37.7" y="181.8">VSS</text>
<text x="37.7" y="180.1">VSS</text>
<text x="72.6" y="180.1">VSS</text>
<text x="72.6" y="181.8">VSS</text>
<text x="72.6" y="183.5">VSS</text>
<text x="72.6" y="185.2">VSS</text>
<text x="82.9" y="185.2">VSS</text>
<text x="82.9" y="183.5">VSS</text>
<text x="82.9" y="181.8">VSS</text>
<text x="82.9" y="180.1">VSS</text>
<text x="112.8" y="180.1">VSS</text>
<text x="112.8" y="181.8">VSS</text>
<text x="112.8" y="183.5">VSS</text>
<text x="112.8" y="185.2">VSS</text>
<text x="124.8" y="185.2">VSS</text>
<text x="124.8" y="183.5">VSS</text>
<text x="124.8" y="181.8">VSS</text>
<text x="124.8" y="180.1">VSS</text>
<text x="25.7" y="186.8">VSS</text>
<text x="25.7" y="188.5">VSS</text>
<text x="25.7" y="190.2">VSS</text>
<text x="25.7" y="191.9">VSS</text>
<text x="37.7" y="191.9">VSS</text>
<text x="37.7" y="190.2">VSS</text>
<text x="37.7" y="188.5">VSS</text>
<text x="37.7" y="186.8">VSS</text>
<text x="72.6" y="186.8">VSS</text>
<text x="72.6" y="188.5">VSS</text>
<text x="72.6" y="190.2">VSS</text>
<text x="72.6" y="191.9">VSS</text>
<text x="82.9" y="191.9">VSS</text>
<text x="82.9" y="190.2">VSS</text>
<text x="82.9" y="188.5">VSS</text>
<text x="82.9" y="186.8">VSS</text>
<text x="112.8" y="186.8">VSS</text>
<text x="112.8" y="188.5">VSS</text>
<text x="112.8" y="190.2">VSS</text>
<text x="112.8" y="191.9">VSS</text>
<text x="124.8" y="191.9">VSS</text>
<text x="124.8" y="190.2">VSS</text>
<text x="124.8" y="188.5">VSS</text>
<text x="124.8" y="186.8">VSS</text>
<text x="25.7" y="193.5">VSS</text>
<text x="25.7" y="195.2">VSS</text>
<text x="25.7" y="196.9">VSS</text>
<text x="37.7" y="196.9">VSS</text>
<text x="37.7" y="195.2">VSS</text>
<text x="37.7" y="193.5">VSS</text>
<text x="72.6" y="193.5">VSS</text>
<text x="82.9" y="193.5">VSS</text>
<text x="112.8" y="193.5">VSS</text>
<text x="112.8" y="195.2">VSS</text>
<text x="112.8" y="196.9">VSS</text>
<text x="124.8" y="196.9">VSS</text>
<text x="124.8" y="195.2">VSS</text>
<text x="124.8" y="193.5">VSS</text>
<text x="25.7" y="198.6">VSS</text>
<text x="37.7" y="198.6">VSS</text>
</g>
<g font-size="1.2">
<text x="27.3" y="80.1">5</text>
<text x="65.8" y="80.1">4</text>
<text x="104.4" y="80.1">3</text>
<text x="142.9" y="80.1">2</text>
<text x="181.4" y="80.1">1</text>
<text x="6.8" y="98.5">D</text>
<text x="201.1" y="98.5">D</text>
<text x="6.8" y="132.3">C</text>
<text x="201.1" y="132.3">C</text>
<text x="6.8" y="166.1">B</text>
<text x="201.1" y="166.1">B</text>
<text x="6.8" y="199.8">A</text>
<text x="201.1" y="199.8">A</text>
<text x="27.3" y="216.9">5</text>
<text x="65.8" y="216.9">4</text>
<text x="104.4" y="216.9">3</text>
<text x="142.9" y="216.9">2</text>
<text x="181.4" y="216.9">1</text>
</g>
</svg>
